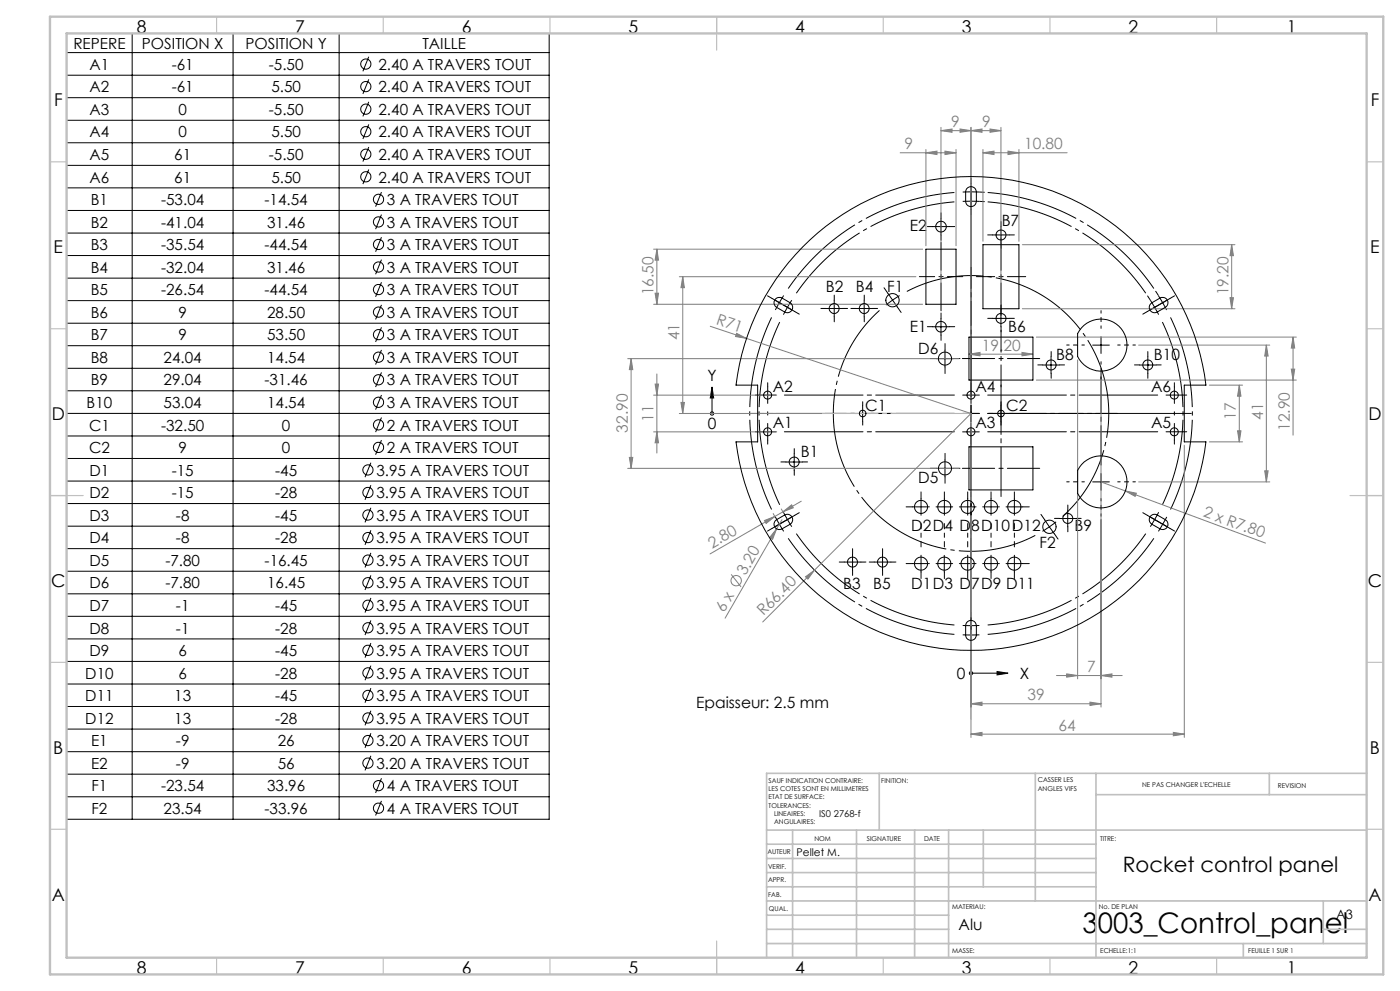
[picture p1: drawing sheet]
<svg xmlns="http://www.w3.org/2000/svg" width="420mm" height="297mm" viewBox="0 0 420 297" stroke-linecap="round" stroke-linejoin="round" font-family="sans-serif">
<g fill="none" stroke="#808080" stroke-width=".3">
<path d="M282.3 39.2l3.3-.5v.9zM282.3 39.2h18M282.3 38.2v54.6M288 38.7l3.3 .5-3.3 .4zM291.3 39.2l3.3-.5v.9zM291.3 38.2v82.9M297 38.7l3.3 .5-3.3 .4zM300.3 38.2v52.2M270.1 45.8h16.7M277.8 45.8l3.3-.5v1zM277.8 44.8v28.9M283.5 45.3l3.3 .5-3.3 .5z"/>
<path d="M286.8 44.8v28.9M294.9 45.8l3.3-.5v1zM294.9 44.8v27.5M294.9 45.8h25.2M302.4 45.3l3.3 .5-3.3 .5zM305.7 44.8v27.5M196.1 74.7h80.7M197.1 74.7l.5 3.3h-1.1zM197.1 74.7v16.5M306.7 73.3h63.8M369.5 73.3l.5 3.3h-1zM369.5 73.3v19.2"/>
<path d="M196.1 91.2h80.7M196.5 87.9h1.1l-.5 3.3zM203.8 82.9h71M204.8 82.9l.5 3.3h-1zM204.8 82.9v41M213.1 97.8l78.2 26.1-62.5 62.5M221 99.9l2.9 1.5-3.2-.5zM306.7 92.5h63.8M369 89.2h1l-.5 3.3zM188.3 107.5h99.4M189.3 107.5l.5 3.3h-1zM189.3 107.5v32.9"/>
<path d="M196.1 118.4h36.9M196.5 115.1h1.1l-.5 3.3zM197.1 112.1v23.7M290.7 106.1l3.3-.5v1zM290.7 106.1h19.2M306.6 105.6l3.3 .5-3.3 .5zM310.9 101h78M310.9 113.9h78M323.3 107.9v95.5M330.3 114.7v97.2M341.6 103.4h39.3M362.8 115.4h10"/>
<path d="M371.8 115.4l.5 3.3h-1zM371.8 115.4v17M379.9 103.4l.5 3.3h-1zM379.9 103.4v41M387.4 110.6h1l-.5 3.3zM387.9 101v29.4M387.9 101l.5 3.3h-1zM188.8 137.1h1l-.5 3.3zM196.1 129.4h36.9M197.1 129.4l.5 3.3h-1.1zM203.8 123.9h42.7M204.3 120.6h1l-.5 3.3z"/>
<path d="M355.3 133.4v87.6M362.8 132.4h10M371.3 129.1h1l-.5 3.3zM188.3 140.4h99.4M229.3 156l3.1-1.2-2.6 2.1zM232 153.9l.5 1M232.4 154.8l-19.4 11.2M233 158.5l-1.2 3.1-.9-.5zM233 158.5l-15.5 26.8M234.4 152.5l.5 1M234.6 155.7l-1.6 2.8M234.9 153.4l2.6-2.1 .5 .9z"/>
<path d="M234.9 153.4l-2.5 1.4M240.4 150.2l-5.5 3.2M330.3 144.4l49.4 18.4M337.6 147.1l3.3 .7-.4 1zM341.6 144.4h39.3M379.4 141.1h1l-.5 3.3zM219.4 172.2l2.9 3.7M241.7 172.9l2.6-2-1.9 2.7zM291.3 168.7v52.3M291.3 210.9l3.3-.5v1zM291.3 210.9h39M316.9 202.5h19.8"/>
<path d="M320 202l3.3 .5-3.3 .4zM327 210.4l3.3 .5-3.3 .5zM330.3 202.5l3.3-.5v.9zM352 219.5l3.3 .5-3.3 .5zM291.3 220l3.3-.5v1zM291.3 220h64"/>
<circle cx="220.8" cy="174" r="1.56"/>
</g>
<g fill="none" stroke="#000" stroke-width=".3">
<path d="M20 10h144.7v235.5h-144.7zM20 15.8h144.7M39.7 10v235.5M69.9 10v235.5M101.7 10v235.5M110.6 17l-1.7 4.4M20 22.5h144.7M20 29.3h144.7M20 36.1h144.7M110.6 23.8l-1.7 4.3M110.6 30.5l-1.7 4.4M110.6 37.3l-1.7 4.4"/>
<path d="M20 42.8h144.7M20 49.6h144.7M20 56.3h144.7M110.6 44.1l-1.7 4.3M110.6 50.8l-1.7 4.4M114.4 57.6l-1.7 4.3M20 63.1h144.7M20 69.8h144.7M20 76.6h144.7M114.4 64.3l-1.7 4.4M114.4 71.1l-1.7 4.4M114.4 77.8l-1.7 4.4"/>
<path d="M279.8 67.9h5M282.3 65.4v5M297.8 70.4h5M300.3 67.9v5M20 83.4h144.7M20 90.1h144.7M20 96.9h144.7M114.4 84.6l-1.7 4.4M114.4 91.4l-1.7 4.3M114.4 98.1l-1.7 4.4M247.8 92.5h5M250.3 90v5"/>
<path d="M256.8 92.5h5M259.3 90v5M279.8 97.9h5M282.3 95.4v5M297.8 95.4h5M300.3 92.9v5M347.5 88.6l1.3 2.1M348.8 90.7l-2.2 1.3M348.8 90.7l1.2 2.2M351 89.5l-2.2 1.2M20 103.6h144.7M20 110.4h144.7"/>
<path d="M20 117.1h144.7M114.4 104.9l-1.7 4.4M114.4 111.6l-1.7 4.4M114.4 118.4l-1.7 4.4M213.6 116l.5 3.3h-1zM213.6 119.3v4.6M281 107.5h5M283.5 105v5M312.8 109.4h5M315.3 106.9v5M327.8 103.4h5M330.3 100.9v5"/>
<path d="M341.8 109.4h5M344.3 106.9v5M20 123.9h144.7M20 130.7h144.7M20 137.4h144.7M111.3 138.7l-1.8 4.3M114.4 125.1l-1.7 4.4M114.4 131.9l-1.7 4.4M211.6 123.9h78.7M235.8 138.5h5M238.3 136v5M258.8 121.4v5"/>
<path d="M283.5 137.9v5M288.8 129.4h5M291.3 124.9v78.9M297.8 123.9h5M300.3 121.4v5M20 144.2h144.7M20 150.9h144.7M20 157.7h144.7M111.3 145.4l-1.8 4.4M111.3 152.2l-1.8 4.4M111.3 158.9l-1.8 4.4M281 140.4h5"/>
<path d="M313.4 155.8l1.4 2.1M314.8 157.9l1.5 2M314.8 157.9l-2.1 1.3M316.8 156.4l-2 1.5M317.8 155.4h5M320.3 152.9v5M327.8 144.4h5M330.3 141.9v5M20 164.4h144.7M20 171.2h144.7M20 178h144.7M111.3 165.7l-1.8 4.4"/>
<path d="M111.3 172.4l-1.8 4.4M111.3 179.2l-1.8 4.4M253.3 168.4h5M255.8 166v5M262.3 168.4h5M264.8 166v5M280.8 168.9h5M283.3 166.4v5M20 184.7h144.7M20 191.5h144.7M20 198.2h144.7M111.3 185.9l-1.8 4.4"/>
<path d="M111.3 192.7l-1.8 4.4M111.3 199.5l-1.8 4.4M20 205h144.7M20 211.7h144.7M20 218.5h144.7M111.3 206.2l-1.8 4.4M111.3 213l-1.8 4.4M111.3 219.7l-1.8 4.4M291.3 201.8h7.8M299.1 201.3l3.3 .5-3.3 .5zM20 225.3h144.7M20 232h144.7"/>
<path d="M20 238.8h144.7M111.3 226.5l-1.8 4.4M114.4 233.3l-1.7 4.3M114.4 240l-1.7 4.4"/>
<circle cx="109.7" cy="19.2" r="1.53"/>
<circle cx="109.7" cy="39.5" r="1.54"/>
<circle cx="109.7" cy="25.9" r="1.53"/>
<circle cx="109.7" cy="32.7" r="1.53"/>
<circle cx="109.7" cy="53" r="1.53"/>
<circle cx="109.7" cy="46.2" r="1.53"/>
<circle cx="113.5" cy="59.7" r="1.53"/>
<circle cx="113.5" cy="66.5" r="1.53"/>
<circle cx="113.5" cy="73.3" r="1.53"/>
<circle cx="113.5" cy="86.8" r="1.54"/>
<circle cx="113.5" cy="80" r="1.53"/>
<circle cx="113.5" cy="93.5" r="1.53"/>
<circle cx="113.5" cy="107" r="1.53"/>
<circle cx="113.5" cy="100.3" r="1.53"/>
<circle cx="113.5" cy="113.8" r="1.53"/>
<circle cx="113.5" cy="120.6" r="1.53"/>
<circle cx="113.5" cy="127.3" r="1.53"/>
<circle cx="113.5" cy="134.1" r="1.53"/>
<circle cx="213.6" cy="123.9" r=".5"/>
<circle cx="110.4" cy="147.6" r="1.54"/>
<circle cx="110.4" cy="154.4" r="1.53"/>
<circle cx="110.4" cy="140.8" r="1.53"/>
<circle cx="110.4" cy="174.6" r="1.53"/>
<circle cx="110.4" cy="167.9" r="1.53"/>
<circle cx="110.4" cy="161.1" r="1.53"/>
<circle cx="110.4" cy="194.9" r="1.54"/>
<circle cx="110.4" cy="181.4" r="1.53"/>
<circle cx="110.4" cy="188.2" r="1.53"/>
<circle cx="110.4" cy="208.4" r="1.53"/>
<circle cx="110.4" cy="215.2" r="1.53"/>
<circle cx="110.4" cy="201.7" r="1.53"/>
<circle cx="291.3" cy="201.8" r=".48"/>
<circle cx="110.4" cy="228.7" r="1.53"/>
<circle cx="110.4" cy="221.9" r="1.53"/>
<circle cx="113.5" cy="235.5" r="1.53"/>
<circle cx="113.5" cy="242.2" r="1.54"/>
</g>
<g fill="none" stroke="#000" stroke-width=".3" stroke-dasharray="30.5 1.3 1.3 1.3" stroke-linecap="butt">
<path d="M291.3 57.5l-2.5 .1M291.3 57.5l2.5 .1M293.8 57.6h1.6M291.3 60.3l-2.5 .1M291.3 60.3l2.5 .1M293.8 60.4h1.6M233.8 90.7l-1.2 2.2M233.8 90.7l1.3-2.1M236.2 92.1l-1.2 2.2M236.2 92.1l1.3-2.1M267.8 89.9l-2 1.5M267.8 89.9l2.1-1.3"/>
<path d="M345.1 90l-.9-1.4M346.4 92.1l-1.3-2.1M346.4 92.1l1.2 2.2M347.5 88.6l-.8-1.4M233.8 157.1l1.3 2.1M233.8 157.1l-1.2-2.2M236.2 155.7l1.3 2.1M236.2 155.7l-1.2-2.2M346.4 155.7l1.2-2.2M346.4 155.7l-1.3 2.1M348.8 157.1l1.2-2.2M348.8 157.1l-1.3 2.1"/>
<path d="M291.3 187.5h2.5M291.3 187.5h-2.5M291.3 190.3h2.5M291.3 190.3h-2.5"/>
</g>
<path d="M263.8 93a41.3 41.3 0 0 0-6.4 54.4 41.3 41.3 0 0 0 53.2 13.1M318.8 154.8a41.3 41.3 0 0 0 6.5-54.4 41.3 41.3 0 0 0-53.3-13" fill="none" stroke="#000" stroke-width=".3" stroke-dasharray="30.5 1.3 1.3 1.3" stroke-dashoffset="6.8" stroke-linecap="butt"/>
<path d="M286.3 60.5a63.6 63.6 0 0 0-47.4 27.4M233.9 96.5a63.6 63.6 0 0 0 0 54.8M343.7 87.9a63.6 63.6 0 0 0-47.4-27.4M238.9 159.9a63.6 63.6 0 0 0 47.4 27.4M348.7 151.3a63.6 63.6 0 0 0 0-54.8M296.3 187.3a63.6 63.6 0 0 0 47.4-27.4" fill="none" stroke="#000" stroke-width=".3" stroke-dasharray="30.5 1.3 1.3 1.3" stroke-dashoffset="4.1" stroke-linecap="butt"/>
<path d="M286.3 57.7a66.4 66.4 0 0 0-49.8 28.8M231.5 95.1a66.4 66.4 0 0 0 0 57.6M346.2 86.5a66.4 66.4 0 0 0-49.9-28.8M351.2 152.7a66.4 66.4 0 0 0 0-57.6M236.5 161.3a66.4 66.4 0 0 0 49.8 28.8M296.3 190.1a66.4 66.4 0 0 0 49.9-28.8" fill="none" stroke="#000" stroke-width=".3" stroke-dasharray="30.5 1.3 1.3 1.3" stroke-dashoffset="2.6" stroke-linecap="butt"/>
<path d="M300.3 94.5v-23.2M311.9 107.5h-23.2M311.9 140.4h-23.2" fill="none" stroke="#000" stroke-width=".3" stroke-dasharray="30.5 1.3 1.3 1.3" stroke-dashoffset="20.8"/>
<path d="M300.3 115.4v33.4" fill="none" stroke="#000" stroke-width=".3" stroke-dasharray="30.5 1.3 1.3 1.3" stroke-dashoffset="15.7"/>
<path d="M300.3 115.9v-16.9" fill="none" stroke="#000" stroke-width=".3" stroke-dasharray="30.5 1.3 1.3 1.3" stroke-dashoffset="23.9"/>
<path d="M307.7 82.9h-14.8" fill="none" stroke="#000" stroke-width=".3" stroke-dasharray="30.5 1.3 1.3 1.3" stroke-dashoffset="25"/>
<path d="M282.3 93.2v-20.5" fill="none" stroke="#000" stroke-width=".3" stroke-dasharray="30.5 1.3 1.3 1.3" stroke-dashoffset="22.1"/>
<path d="M288.8 82.9h-13" fill="none" stroke="#000" stroke-width=".3" stroke-dasharray="30.5 1.3 1.3 1.3" stroke-dashoffset="25.9"/>
<g fill="none" stroke="#000" stroke-width=".3" stroke-dasharray="30.5 1.3 1.3 1.3">
<path d="M291.3 57.8v-1.6M291.3 57.5v-2.5M291.3 57.5v2.5M291.3 55v-1.6M279.8 67.9h-1.6M282.3 65.4v-1.6M282.3 70.4v1.6M284.8 67.9h1.6M291.3 60.3v-2.5M291.3 60.3v2.5M291.3 62.8v1.6M291.3 60v1.6"/>
<path d="M297.8 70.4h-1.5M300.3 67.9v-1.5M300.3 72.9v1.5M302.8 70.4h1.5M231.6 89.5l-1.3-.8M233.8 90.7l-2.2-1.2M233.8 90.7l2.2 1.3M234.1 90.9l-1.4-.8M236 92l1.4 .8M236.2 92.1l-2.1-1.2M236.2 92.1l2.2 1.3M238.4 93.4l1.4 .8"/>
<path d="M247.8 92.4h-1.5M250.3 89.9v-1.5M250.3 94.9v1.5M252.8 92.4h1.5M256.8 92.4h-1.5M259.3 89.9v-1.5M259.3 94.9v1.5M261.8 92.4h1.5M266.4 87.9l-1.2-1.7M267.8 89.9l-1.4-2M267.8 89.9l1.4 2.1M269.2 92l1.1 1.6"/>
<path d="M279.8 97.9h-1.6M282.3 95.4v-1.6M284.8 97.9h1.6M297.8 95.4h-1.5M300.3 92.9v-1.5M300.3 97.9v1.5M302.8 95.4h1.5M344.2 93.4l-1.4 .8M346.4 92.1l2.2-1.2M346.4 92.1l-2.2 1.3M346.7 92l-1.4 .8M348.6 90.9l1.3-.8"/>
<path d="M351 89.5l1.4-.8M227.8 118.4h-1.2M230.3 118.4v-2.5M230.3 118.4h-2.5M230.3 118.4v2.5M230.3 118.4h2.5M230.3 115.9v-1.2M281 107.5h-2M282.3 100.4v1.6M283.5 105v-2M283.5 110v1.9M286 107.5h2"/>
<path d="M291.3 118.4v-2.5M291.3 118.4h-2.5M291.3 118.4v2.5M291.3 118.4h2.5M291.3 115.9v-1.2M312.8 109.4h-1.5M315.3 106.9v-1.5M315.3 111.9v1.5M317.8 109.4h1.5M341.8 109.4h-1.5M344.3 106.9v-1.5M344.3 111.9v1.5"/>
<path d="M346.8 109.4h1.5M352.3 118.4v-2.5M352.3 118.4h-2.5M352.3 118.4v2.5M352.3 118.4h2.5M352.3 115.9v-1.2M354.8 118.4h1.2M227.8 129.4h-1.2M230.3 129.4v-2.5M230.3 129.4h-2.5M230.3 129.4v2.5M230.3 129.4h2.5"/>
<path d="M230.3 131.9v1.2M230.3 124.4v-1M235.8 138.4h-1.5M238.3 135.9v-1.5M240.8 138.4h1.5M256.3 123.9h-1M258.8 121.4v-1M258.8 126.4v1M261.3 123.9h1M283.5 137.9v-2M291.3 131.9v1.2M291.3 124.4v-1"/>
<path d="M291.3 123.9v-2.5M291.3 123.9h-2.5M291.3 123.9v2.5M291.3 123.9h2.5M297.8 123.9h-1M300.3 121.4v-1M300.3 126.4v1M302.8 123.9h1M352.3 129.4v-2.5M352.3 129.4h-2.5M352.3 129.4v2.5M352.3 129.4h2.5"/>
<path d="M352.3 131.9v1.2M352.3 124.4v-1M354.8 129.4h1.2M231.6 158.4l-1.3 .8M233.8 157.1l-2.2 1.3M233.8 157.1l2.2-1.2M234.1 157l-1.4 .8M236 155.9l1.4-.8M236.2 155.7l-2.1 1.3M236.2 155.7l2.2-1.2M238.3 140.9v1.5M238.4 154.5l1.4-.8"/>
<path d="M273.8 151.9h-2M276.3 151.9v-2.5M276.3 151.9h-2.5M276.3 151.9v2.5M276.3 151.9h2.5M276.3 149.4v-2M281 140.4h-2M283.3 151.9v-2.5M283.3 151.9h-2.5M283.3 151.9v2.5M283.3 151.9h2.5M283.3 149.4v-2"/>
<path d="M283.5 142.9v1.9M286 140.4h2M290.3 151.9v-2.5M290.3 151.9h-2.5M290.3 151.9v2.5M290.3 151.9h2.5M290.3 149.4v-2M297.3 151.9v-2.5M297.3 151.9h-2.5M297.3 151.9v2.5M297.3 151.9h2.5M297.3 149.4v-2"/>
<path d="M304.3 151.9v-2.5M304.3 151.9h-2.5M304.3 151.9v2.5M304.3 151.9h2.5M304.3 149.4v-2M306.8 151.9h2M313.4 155.8l-1.1-1.6M316.3 159.9l1.1 1.7M317.8 155.4h-1.5M320.3 152.9v-1.5M320.3 157.9v1.5M322.8 155.4h1.5"/>
<path d="M344.2 154.5l-1.4-.8M346.4 155.7l2.2 1.3M346.4 155.7l-2.2-1.2M346.7 155.9l-1.4-.8M348.6 157l1.3 .8M348.8 157.1l2.2 1.3M348.8 157.1l-2.1-1.2M351 158.4l1.4 .8M253.3 168.4h-1.5M255.8 165.9v-1.5M255.8 170.9v1.5M258.3 168.4h1.5"/>
<path d="M262.3 168.4h-1.5M264.8 165.9v-1.5M264.8 170.9v1.5M267.3 168.4h1.5M273.8 168.9h-2M276.3 168.9v-2.5M276.3 168.9h-2.5M276.3 168.9v2.5M276.3 168.9h2.5M276.3 171.4v2M283.3 171.4v2M290.3 168.9v-2.5"/>
<path d="M290.3 168.9h-2.5M290.3 168.9v2.5M290.3 168.9h2.5M290.3 171.4v2M297.3 168.9v-2.5M297.3 168.9h-2.5M297.3 168.9v2.5M297.3 168.9h2.5M297.3 171.4v2M304.3 168.9v-2.5M304.3 168.9h-2.5M304.3 168.9v2.5"/>
<path d="M304.3 168.9h2.5M304.3 171.4v2M306.8 168.9h2M291.3 187.5v2.5M291.3 187.5v-2.5M291.3 190v1.6M291.3 185v-1.6M291.3 190.3v2.5M291.3 190.3v-2.5M291.3 192.8v1.6M291.3 187.8v-1.6"/>
</g>
<path d="M235.3 118.4h51M296.3 118.4h51M235.3 129.4h51M296.3 129.4h51" fill="none" stroke="#000" stroke-width=".3" stroke-dasharray="30.5 1.3 1.3 1.3" stroke-dashoffset="6.9"/>
<path d="M276.3 163.9v-7M283.3 163.9v-7M290.3 163.9v-7M297.3 163.9v-7M304.3 163.9v-7" fill="none" stroke="#000" stroke-width=".3" stroke-dasharray="30.5 1.3 1.3 1.3" stroke-dashoffset="28.9"/>
<path d="M291.3 118.9v-38.8M286.3 123.9h-38.8M291.3 128.9v38.8M296.3 123.9h38.8" fill="none" stroke="#000" stroke-width=".3" stroke-dasharray="30.5 1.3 1.3 1.3" stroke-dashoffset="13"/>
<path d="M291.3 118.9v-61.1M286.3 123.9h-61.1M291.3 128.9v61.1M296.3 123.9h61.1" fill="none" stroke="#000" stroke-width=".3" stroke-dasharray="30.5 1.3 1.3 1.3" stroke-dashoffset="1.8"/>
<path d="M330.3 98.4v-5.3M325.3 103.4h-5.3M330.3 108.4v5.3M335.3 103.4h5.3M325.3 144.4h-5.3M330.3 149.4v5.3M335.3 144.4h5.3" fill="none" stroke="#000" stroke-width=".3" stroke-dasharray="30.5 1.3 1.3 1.3" stroke-dashoffset="29.7"/>
<path d="M330.3 139.4v-27.5" fill="none" stroke="#000" stroke-width=".3" stroke-dasharray="30.5 1.3 1.3 1.3" stroke-dashoffset="18.6"/>
<path d="M291.3 123.9v91.7" fill="none" stroke="#c0c0c0" stroke-width=".3" stroke-dasharray="30.5 1.3 1.3 1.3" stroke-dashoffset="3.7"/>
<path d="M291.3 123.9h-86.2" fill="none" stroke="#c0c0c0" stroke-width=".3" stroke-dasharray="30.5 1.3 1.3 1.3" stroke-dashoffset="6.4"/>
<g fill="none" stroke="#c0c0c0" stroke-width=".35">
<path d="M65 5v5M115 5v5M165 5v5M215 5v10M265 5v5M315 5v5M365 5v5M15 48.5h5M410 48.5h5M15 98.5h5M410 98.5h5M15 148.5h10"/>
<path d="M405 148.5h10M15 198.5h5M410 198.5h5M15 248.5h5M410 248.5h5M65 287v5M115 287v5M165 287v5M215 282v10M265 287v5M315 287v5M365 287v5"/>
</g>
<g fill="none" stroke="#c0c0c0" stroke-width=".5">
<path d="M263.8 231.8v17M310.6 231.8v38.2M328.8 231.8v55.2M328.8 238.2h81.2M380.8 231.8v6.4M410 231.8h-180v55.2M230 248.8h180M230 257.3h98.8M230 253h98.8M237.8 248.8v38.2M257 248.8v38.2M274.4 248.8v38.2"/>
<path d="M284.6 248.8v38.2M295 248.8v17M230 265.8h98.8M230 261.5h98.8M230 278.5h54.6M230 274.3h54.6M230 270h180M397 278.5h13M397 270v12.8M230 282.8h180M373 282.8v4.2"/>
</g>
<path d="M15 5h400v287h-400zM20 10h390v277h-390z" fill="none" stroke="#c0c0c0" stroke-width=".7"/>
<path d="M299.1 201.3l3.3 .5-3.3 .5zM213.6 116l.5 3.3h-1z" fill="#000"/>
<g fill="#808080">
<path d="M221 99.9l2.9 1.5-3.2-.5z"/>
<path d="M241.7 172.9l2.6-2-1.9 2.7z"/>
<path d="M233 158.5l-1.2 3.1-.9-.5z"/>
<path d="M337.6 147.1l3.3 .7-.4 1z"/>
<path d="M352 219.5l3.3 .5-3.3 .5zM291.3 220l3.3-.5v1zM297 38.7l3.3 .5-3.3 .4zM291.3 39.2l3.3-.5v.9zM330.3 202.5l3.3-.5v.9zM320 202l3.3 .5-3.3 .4zM327 210.4l3.3 .5-3.3 .5zM291.3 210.9l3.3-.5v1z"/>
<path d="M294.9 45.8l3.3-.5v1zM302.4 45.3l3.3 .5-3.3 .5zM277.8 45.8l3.3-.5v1zM283.5 45.3l3.3 .5-3.3 .5zM282.3 39.2l3.3-.5v.9zM288 38.7l3.3 .5-3.3 .4zM290.7 106.1l3.3-.5v1zM306.6 105.6l3.3 .5-3.3 .5z"/>
<path d="M234.9 153.4l2.6-2.1 .5 .9zM229.3 156l3.1-1.2-2.6 2.1z"/>
<path d="M196.5 87.9h1.1l-.5 3.3zM197.1 74.7l.5 3.3h-1.1z"/>
<path d="M204.3 120.6h1l-.5 3.3zM204.8 82.9l.5 3.3h-1z"/>
<path d="M371.8 115.4l.5 3.3h-1zM371.3 129.1h1l-.5 3.3zM196.5 115.1h1.1l-.5 3.3zM197.1 129.4l.5 3.3h-1.1zM387.9 101l.5 3.3h-1zM387.4 110.6h1l-.5 3.3zM369.5 73.3l.5 3.3h-1zM369 89.2h1l-.5 3.3zM379.9 103.4l.5 3.3h-1zM379.4 141.1h1l-.5 3.3zM189.3 107.5l.5 3.3h-1zM188.8 137.1h1l-.5 3.3z"/>
</g>
<g fill="none" stroke="#000" stroke-width=".3">
<path d="M290 56.6a1.63 1.63 0 0 1 1.8-.6 1.63 1.63 0 0 1 1.1 1.5v2.8a1.61 1.61 0 0 1-1.6 1.6 1.61 1.61 0 0 1-1.6-1.6v-2.8zM240.8 74a71 71 0 0 1 73.5-17.2 71 71 0 0 1 47.5 58.6h-6.5v17h6.5a71 71 0 0 1-70.5 62.5 71 71 0 0 1-70.5-62.5h6.5v-17h-6.5a71 71 0 0 1 20-41.4zM277.8 74.7h9v16.5h-9zM294.9 73.3h10.8v19.2h-10.8zM232.7 89.5a1.69 1.69 0 0 1 1.9-.2l2.4 1.4a1.61 1.61 0 0 1 .6 2.2 1.61 1.61 0 0 1-2.2 .6l-2.4-1.4a1.6 1.6 0 0 1-.3-2.6zM324.4 98.2a7.8 7.8 0 0 1 11.8 .1 7.8 7.8 0 0 1-1.6 11.6 7.8 7.8 0 0 1-11.3-3v-6.9zM345.2 91l2.8-1.7a1.6 1.6 0 0 1 2.2 .6 1.6 1.6 0 0 1-.6 2.2l-2.4 1.4a1.6 1.6 0 0 1-2.1-.4 1.6 1.6 0 0 1 .1-2.1zM290.7 101h19.2v12.9h-19.2zM290.7 133.9h19.2v12.9h-19.2zM324.4 139.2a7.8 7.8 0 0 1 11.8 .1 7.8 7.8 0 0 1-1.6 11.6 7.8 7.8 0 0 1-11.3-3v-6.9zM232.6 156.1l2.8-1.8a1.61 1.61 0 0 1 2.2 .6 1.61 1.61 0 0 1-.6 2.2l-2.4 1.4a1.6 1.6 0 0 1-2-.4 1.6 1.6 0 0 1 0-2zM345.3 154.5a1.55 1.55 0 0 1 1.9-.2l2.4 1.4a1.59 1.59 0 0 1 .6 2.2 1.59 1.59 0 0 1-2.2 .6l-2.4-1.4a1.58 1.58 0 0 1-.3-2.6z"/>
<path d="M290 186.6a1.63 1.63 0 0 1 1.8-.6 1.63 1.63 0 0 1 1.1 1.5v2.8a1.61 1.61 0 0 1-1.6 1.6 1.61 1.61 0 0 1-1.6-1.6v-2.8z"/>
<circle cx="282.3" cy="67.9" r="1.6"/>
<circle cx="300.3" cy="70.4" r="1.5"/>
<circle cx="250.3" cy="92.5" r="1.48"/>
<circle cx="259.3" cy="92.5" r="1.5"/>
<circle cx="267.8" cy="90" r="2.01"/>
<circle cx="282.3" cy="97.9" r="1.59"/>
<circle cx="300.3" cy="95.4" r="1.48"/>
<circle cx="230.3" cy="118.4" r="1.19"/>
<circle cx="283.5" cy="107.5" r="1.97"/>
<circle cx="291.3" cy="118.4" r="1.19"/>
<circle cx="315.3" cy="109.4" r="1.51"/>
<circle cx="344.3" cy="109.4" r="1.5"/>
<circle cx="352.3" cy="118.4" r="1.19"/>
<circle cx="230.3" cy="129.4" r="1.2"/>
<circle cx="238.3" cy="138.5" r="1.48"/>
<circle cx="258.8" cy="123.9" r=".99"/>
<circle cx="291.3" cy="129.4" r="1.2"/>
<circle cx="300.3" cy="123.9" r=".99"/>
<circle cx="352.3" cy="129.4" r="1.2"/>
<circle cx="276.3" cy="151.9" r="1.97"/>
<circle cx="283.3" cy="151.9" r="1.97"/>
<circle cx="283.5" cy="140.4" r="1.98"/>
<circle cx="290.3" cy="151.9" r="1.97"/>
<circle cx="297.3" cy="151.9" r="1.97"/>
<circle cx="304.3" cy="151.9" r="1.98"/>
<circle cx="314.8" cy="157.9" r="2"/>
<circle cx="320.3" cy="155.4" r="1.51"/>
<circle cx="255.8" cy="168.5" r="1.5"/>
<circle cx="264.7" cy="168.5" r="1.5"/>
<circle cx="276.3" cy="168.9" r="1.97"/>
<circle cx="283.3" cy="168.9" r="1.97"/>
<circle cx="290.3" cy="168.9" r="1.97"/>
<circle cx="297.3" cy="168.9" r="1.97"/>
<circle cx="304.3" cy="168.9" r="1.98"/>
</g>
<text font-size="8.5" x="324.8" y="279.7">3003_Control_panel</text>
<text font-size="6.3" x="336.8" y="261.2">Rocket control panel</text>
<g font-size="5.3">
<text x="41" y="9.9">8</text>
<text x="88.5" y="9.9">7</text>
<text x="138.5" y="9.9">6</text>
<text x="188.5" y="9.9">5</text>
<text x="238.5" y="9.9">4</text>
<text x="288.5" y="9.9">3</text>
<text x="338.5" y="9.9">2</text>
<text x="386" y="9.9">1</text>
<text x="16.2" y="31.7">F</text>
<text x="411.2" y="31.7">F</text>
<text x="16.1" y="75.9">E</text>
<text x="411.1" y="75.9">E</text>
<text x="15.5" y="125.9">D</text>
<text x="410.5" y="125.9">D</text>
<text x="15.4" y="175.9">C</text>
<text x="410.4" y="175.9">C</text>
<text x="16" y="225.9">B</text>
<text x="411" y="225.9">B</text>
<text x="15.5" y="270.2">A</text>
<text x="410.5" y="270.2">A</text>
<text x="41" y="291.9">8</text>
<text x="88.5" y="291.9">7</text>
<text x="138.5" y="291.9">6</text>
<text x="188.5" y="291.9">5</text>
<text x="238.5" y="291.9">4</text>
<text x="288.5" y="291.9">3</text>
<text x="338.5" y="291.9">2</text>
<text x="386" y="291.9">1</text>
</g>
<g font-size="4.7" fill="#808080">
<text x="285.3" y="38.1">9</text>
<text x="294.6" y="38.1">9</text>
<text x="271.4" y="44.8">9</text>
<text x="307.2" y="44.8">10.80</text>
<text x="196.1" y="88.5" transform="rotate(-90 196.1 88.5)">16.50</text>
<text x="368.5" y="88.5" transform="rotate(-90 368.5 88.5)">19.20</text>
<text x="214.6" y="97.2" transform="rotate(18 214.6 97.2)">R71</text>
<text x="203.8" y="102" transform="rotate(-90 203.8 102)">41</text>
<text x="294.6" y="105.1">19.20</text>
<text x="370.8" y="125.9" transform="rotate(-90 370.8 125.9)">17</text>
<text x="378.9" y="125.9" transform="rotate(-90 378.9 125.9)">41</text>
<text x="188.3" y="129.7" transform="rotate(-90 188.3 129.7)">32.90</text>
<text x="196.1" y="126.4" transform="rotate(-90 196.1 126.4)">11</text>
<text x="386.9" y="129.1" transform="rotate(-90 386.9 129.1)">12.90</text>
<text x="360.7" y="154.6" transform="rotate(20 360.7 154.6)">2 x R7.80</text>
<text x="213.6" y="164.5" transform="rotate(-30 213.6 164.5)">2.80</text>
<text x="223.6" y="172.6" transform="rotate(-60 223.6 172.6)">3.20</text>
<text x="217.3" y="183.6" transform="rotate(-60 217.3 183.6)">6 x</text>
<text x="229" y="184.8" transform="rotate(-45 229 184.8)">R66.40</text>
<text x="326.1" y="201.4">7</text>
<text x="308.3" y="209.9">39</text>
<text x="317.6" y="219">64</text>
</g>
<g font-size="4.7">
<text x="273" y="69.3">E2</text>
<text x="300.5" y="67.8">B7</text>
<text x="247.8" y="87.6">B2</text>
<text x="256.8" y="87.6">B4</text>
<text x="266.2" y="87.6">F1</text>
<text x="273" y="99.4">E1</text>
<text x="302.5" y="99.4">B6</text>
<text x="275.4" y="106.1">D6</text>
<text x="316.9" y="107.9">B8</text>
<text x="346.2" y="107.9">B10</text>
<text x="212.2" y="114.2">Y</text>
<text x="231.8" y="117.4">A2</text>
<text x="292.6" y="117.4">A4</text>
<text x="345.3" y="117.4">A6</text>
<text x="259.6" y="123.3">C1</text>
<text x="301.8" y="123.3">C2</text>
<text x="212.3" y="128.7">0</text>
<text x="231.8" y="128.3">A1</text>
<text x="292.6" y="128.3">A3</text>
<text x="345.3" y="128.3">A5</text>
<text x="240.3" y="136.8">B1</text>
<text x="275.4" y="144.7">D5</text>
<text x="273.4" y="159">D2D4 D8D10D12</text>
<text x="322.4" y="159">B9</text>
<text x="311.9" y="164.4">F2</text>
<text x="253" y="176.5">B3</text>
<text x="262" y="176.5">B5</text>
<text x="273.4" y="176.5">D1D3 D7D9 D11</text>
<text x="287" y="203.5">0</text>
<text x="306" y="203.6">X</text>
<text x="208.9" y="212.2">Epaisseur: 2.5 mm</text>
<text x="287.6" y="278.6">Alu</text>
</g>
<g font-size="4.6">
<text x="22" y="14.6">REPERE</text>
<text x="42.6" y="14.6">POSITION X</text>
<text x="73.7" y="14.6">POSITION Y</text>
<text x="126.7" y="14.6">TAILLE</text>
<text x="26.9" y="20.9">A1</text>
<text x="51.5" y="20.9">-61</text>
<text x="80.6" y="20.9">-5.50</text>
<text x="113.6" y="20.9">2.40 A TRAVERS TOUT</text>
<text x="26.9" y="27.7">A2</text>
<text x="51.5" y="27.7">-61</text>
<text x="81.4" y="27.7">5.50</text>
<text x="113.6" y="27.7">2.40 A TRAVERS TOUT</text>
<text x="26.9" y="34.4">A3</text>
<text x="53.5" y="34.4">0</text>
<text x="80.6" y="34.4">-5.50</text>
<text x="113.6" y="34.4">2.40 A TRAVERS TOUT</text>
<text x="26.9" y="41.2">A4</text>
<text x="53.5" y="41.2">0</text>
<text x="81.4" y="41.2">5.50</text>
<text x="113.6" y="41.2">2.40 A TRAVERS TOUT</text>
<text x="26.9" y="48">A5</text>
<text x="52.3" y="48">61</text>
<text x="80.6" y="48">-5.50</text>
<text x="113.6" y="48">2.40 A TRAVERS TOUT</text>
<text x="26.9" y="54.7">A6</text>
<text x="52.3" y="54.7">61</text>
<text x="81.4" y="54.7">5.50</text>
<text x="113.6" y="54.7">2.40 A TRAVERS TOUT</text>
<text x="27.3" y="61.5">B1</text>
<text x="48.3" y="61.5">-53.04</text>
<text x="79.4" y="61.5">-14.54</text>
<text x="116.1" y="61.5">3 A TRAVERS TOUT</text>
<text x="27.3" y="68.2">B2</text>
<text x="48.3" y="68.2">-41.04</text>
<text x="80.1" y="68.2">31.46</text>
<text x="116.1" y="68.2">3 A TRAVERS TOUT</text>
<text x="27.3" y="75">B3</text>
<text x="48.3" y="75">-35.54</text>
<text x="79.4" y="75">-44.54</text>
<text x="116.1" y="75">3 A TRAVERS TOUT</text>
<text x="27.3" y="81.7">B4</text>
<text x="48.3" y="81.7">-32.04</text>
<text x="80.1" y="81.7">31.46</text>
<text x="116.1" y="81.7">3 A TRAVERS TOUT</text>
<text x="27.3" y="88.5">B5</text>
<text x="48.3" y="88.5">-26.54</text>
<text x="79.4" y="88.5">-44.54</text>
<text x="116.1" y="88.5">3 A TRAVERS TOUT</text>
<text x="27.3" y="95.3">B6</text>
<text x="53.5" y="95.3">9</text>
<text x="80.1" y="95.3">28.50</text>
<text x="116.1" y="95.3">3 A TRAVERS TOUT</text>
<text x="27.3" y="102">B7</text>
<text x="53.5" y="102">9</text>
<text x="80.1" y="102">53.50</text>
<text x="116.1" y="102">3 A TRAVERS TOUT</text>
<text x="27.3" y="108.8">B8</text>
<text x="49.1" y="108.8">24.04</text>
<text x="80.1" y="108.8">14.54</text>
<text x="116.1" y="108.8">3 A TRAVERS TOUT</text>
<text x="27.3" y="115.5">B9</text>
<text x="49.1" y="115.5">29.04</text>
<text x="79.4" y="115.5">-31.46</text>
<text x="116.1" y="115.5">3 A TRAVERS TOUT</text>
<text x="26" y="122.3">B10</text>
<text x="49.1" y="122.3">53.04</text>
<text x="80.1" y="122.3">14.54</text>
<text x="116.1" y="122.3">3 A TRAVERS TOUT</text>
<text x="26.7" y="129">C1</text>
<text x="48.3" y="129">-32.50</text>
<text x="84.6" y="129">0</text>
<text x="116.1" y="129">2 A TRAVERS TOUT</text>
<text x="26.7" y="135.8">C2</text>
<text x="53.5" y="135.8">9</text>
<text x="84.6" y="135.8">0</text>
<text x="116.1" y="135.8">2 A TRAVERS TOUT</text>
<text x="26.9" y="142.6">D1</text>
<text x="51.5" y="142.6">-15</text>
<text x="82.5" y="142.6">-45</text>
<text x="112.9" y="142.6">3.95 A TRAVERS TOUT</text>
<text x="26.9" y="149.3">D2</text>
<text x="51.5" y="149.3">-15</text>
<text x="82.6" y="149.3">-28</text>
<text x="112.9" y="149.3">3.95 A TRAVERS TOUT</text>
<text x="26.9" y="156.1">D3</text>
<text x="52.8" y="156.1">-8</text>
<text x="82.6" y="156.1">-45</text>
<text x="112.9" y="156.1">3.95 A TRAVERS TOUT</text>
<text x="26.9" y="162.8">D4</text>
<text x="52.8" y="162.8">-8</text>
<text x="82.6" y="162.8">-28</text>
<text x="112.9" y="162.8">3.95 A TRAVERS TOUT</text>
<text x="26.9" y="169.6">D5</text>
<text x="49.6" y="169.6">-7.80</text>
<text x="79.4" y="169.6">-16.45</text>
<text x="112.9" y="169.6">3.95 A TRAVERS TOUT</text>
<text x="26.9" y="176.4">D6</text>
<text x="49.6" y="176.4">-7.80</text>
<text x="80.1" y="176.4">16.45</text>
<text x="112.9" y="176.4">3.95 A TRAVERS TOUT</text>
<text x="26.9" y="183.1">D7</text>
<text x="52.8" y="183.1">-1</text>
<text x="82.6" y="183.1">-45</text>
<text x="112.9" y="183.1">3.95 A TRAVERS TOUT</text>
<text x="26.9" y="189.9">D8</text>
<text x="52.8" y="189.9">-1</text>
<text x="82.6" y="189.9">-28</text>
<text x="112.9" y="189.9">3.95 A TRAVERS TOUT</text>
<text x="26.9" y="196.6">D9</text>
<text x="53.5" y="196.6">6</text>
<text x="82.6" y="196.6">-45</text>
<text x="112.9" y="196.6">3.95 A TRAVERS TOUT</text>
<text x="25.6" y="203.4">D10</text>
<text x="53.5" y="203.4">6</text>
<text x="82.6" y="203.4">-28</text>
<text x="112.9" y="203.4">3.95 A TRAVERS TOUT</text>
<text x="25.6" y="210.1">D11</text>
<text x="52.3" y="210.1">13</text>
<text x="82.6" y="210.1">-45</text>
<text x="112.9" y="210.1">3.95 A TRAVERS TOUT</text>
<text x="25.6" y="216.9">D12</text>
<text x="52.3" y="216.9">13</text>
<text x="82.6" y="216.9">-28</text>
<text x="112.9" y="216.9">3.95 A TRAVERS TOUT</text>
<text x="27.3" y="223.7">E1</text>
<text x="52.8" y="223.7">-9</text>
<text x="83.3" y="223.7">26</text>
<text x="112.9" y="223.7">3.20 A TRAVERS TOUT</text>
<text x="27.3" y="230.4">E2</text>
<text x="52.8" y="230.4">-9</text>
<text x="83.3" y="230.4">56</text>
<text x="112.9" y="230.4">3.20 A TRAVERS TOUT</text>
<text x="27.5" y="237.2">F1</text>
<text x="48.3" y="237.2">-23.54</text>
<text x="80.1" y="237.2">33.96</text>
<text x="116.1" y="237.2">4 A TRAVERS TOUT</text>
<text x="27.5" y="243.9">F2</text>
<text x="49.1" y="243.9">23.54</text>
<text x="79.4" y="243.9">-33.96</text>
<text x="116.1" y="243.9">4 A TRAVERS TOUT</text>
</g>
<text font-size="3.9" x="400.9" y="275.5">A3</text>
<text font-size="3.2" x="239" y="256.7">Pellet M.</text>
<text font-size="2.8" x="245.8" y="245">IS0 2768-f</text>
<g font-size="2">
<text x="230.6" y="234.6">SAUF INDICATION CONTRAIRE:</text>
<text x="230.6" y="237.1">LES COTES SONT EN MILLIMETRES</text>
<text x="230.6" y="239.6">ETAT DE SURFACE:</text>
<text x="264.4" y="234.6">FINITION:</text>
<text x="311.3" y="234.5">CASSER LES</text>
<text x="311.3" y="237">ANGLES VIFS</text>
<text x="342.6" y="236">NE PAS CHANGER L'ECHELLE</text>
<text x="383.3" y="236.2">REVISION</text>
<text x="230.6" y="242.1">TOLERANCES:</text>
<text x="232.2" y="244.6">LINEAIRES:</text>
<text x="232.2" y="247.1">ANGULAIRES:</text>
<text x="244.3" y="252">NOM</text>
<text x="260" y="251.9">SIGNATURE</text>
<text x="277.2" y="251.9">DATE</text>
<text x="330" y="251.9">TITRE:</text>
<text x="230.2" y="256.1">AUTEUR</text>
<text x="230.4" y="260.3">VERIF.</text>
<text x="230.4" y="264.4">APPR.</text>
<text x="230.5" y="268.8">FAB.</text>
<text x="230.7" y="273.1">QUAL.</text>
<text x="285.7" y="272.5">MATERIAU:</text>
<text x="329.6" y="272.5">No. DE PLAN</text>
<text x="285.6" y="285.5">MASSE:</text>
<text x="330.1" y="285.6">ECHELLE:1:1</text>
<text x="374.5" y="285.6">FEUILLE 1 SUR 1</text>
</g>
</svg>
